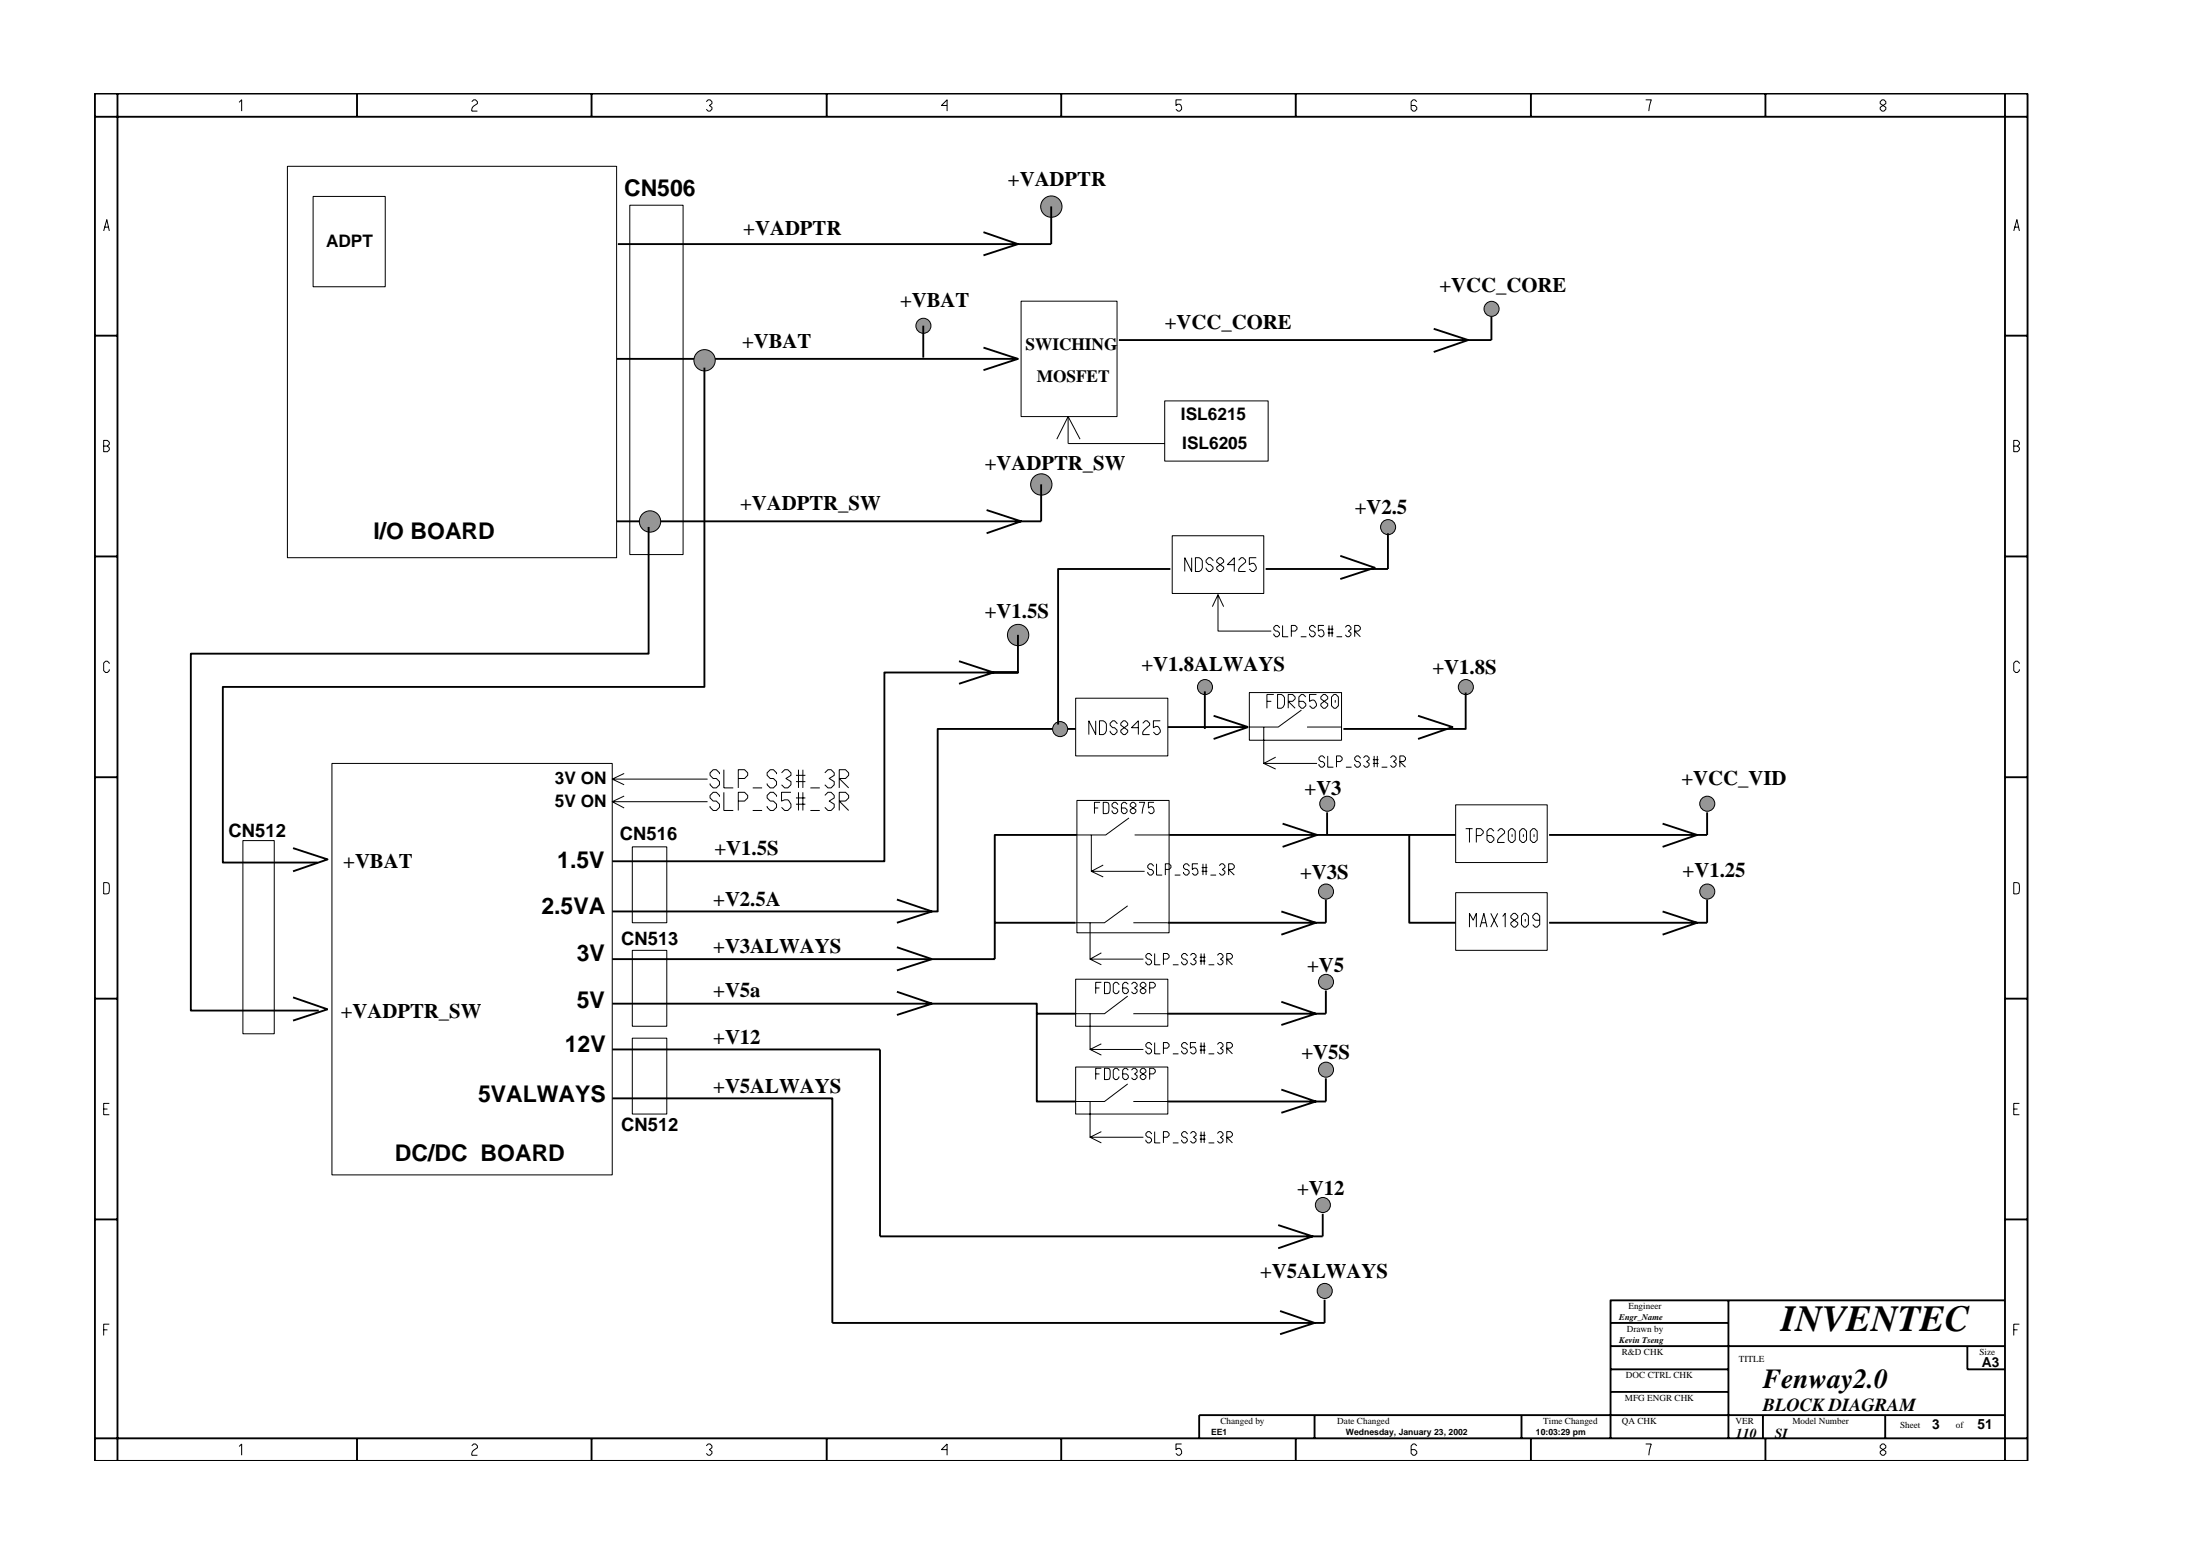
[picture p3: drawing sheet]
<svg xmlns="http://www.w3.org/2000/svg" width="297mm" height="210mm" viewBox="0 0 297 210" stroke-linecap="round" stroke-linejoin="round" font-family="sans-serif">
<g fill="#969696" stroke="#000" stroke-width=".14">
<circle cx="201.4" cy="41.7" r="1.02"/>
<circle cx="124.7" cy="44" r="1.02"/>
<circle cx="162.7" cy="92.7" r="1.02"/>
<circle cx="197.9" cy="92.7" r="1.02"/>
</g>
<path d="M179.2 109.7v3" fill="none" stroke="#000" stroke-width=".25"/>
<circle cx="179.2" cy="108.5" r="1.02" fill="#969696" stroke="#000" stroke-width=".14"/>
<g fill="none" stroke="#000" stroke-width=".25">
<path d="M12.8 12.6h261v184.6h-261zM12.8 15.8h261M15.9 12.6v184.6M48.2 12.6v3.2M79.9 12.6v3.2M111.6 12.6v3.2M143.3 12.6v3.2M174.9 12.6v3.2M206.7 12.6v3.2M238.4 12.6v3.2M270.7 12.6v184.6M83.4 32.9h58.5"/>
<path d="M132.8 31.3l4.6 1.6-4.6 1.6M12.8 45.3h3.1M83.3 48.4h54.1M132.8 46.9l4.6 1.5-4.6 1.6M193.6 44.4l4.6 1.5-4.6 1.6M201.4 42.8v3.1h-50.3M270.7 45.3h3.1M12.8 75.1h3.1M83.3 70.4h57.3M133.2 68.8l4.7 1.6-4.7 1.6M270.7 75.1h3.1M12.8 104.9h3.1"/>
<path d="M270.7 104.9h3.1M12.8 134.8h3.1M270.7 134.8h3.1M12.8 164.6h3.1M217.5 178.6h15.9M233.4 175.5v18.7M270.7 175.5h-53.2v18.7M270.7 164.6h3.1M12.8 194.2h261M48.2 194.2v3M79.9 194.2v3M111.6 194.2v3"/>
<path d="M143.3 194.2v3M174.9 194.2v3M177.5 191v3.2M205.4 191v3.2M206.7 194.2v3M217.5 181.7h53.2M217.5 184.8h15.9M217.5 187.9h15.9M238 191v3.2M238.4 194.2v3M254.5 191v3.2M265.6 181.7v3.1h5.1"/>
<path d="M270.7 191h-108.8v3.2"/>
</g>
<path d="M38.8 22.5h44.5v52.8h-44.5zM42.3 26.5h9.7v12.2h-9.7zM137.9 40.7h12.9v15.5h-12.9zM142.7 59.3l1.5-3.1 1.6 3.1M144.2 59.9h13.1M157.3 54.1h13.9v8.1h-13.9zM44.8 103.1h37.9v55.5h-37.9zM147.3 112.7v4.9h7.2M149 116.8l-1.7 .8 1.7 .8M152.4 110.4l-3.1 2.3h-3.9M153.2 112.7h4.6" fill="none" stroke="#000" stroke-width=".14"/>
<circle cx="95.1" cy="48.6" r="1.44" fill="#969696" stroke="#000" stroke-width=".14"/>
<path d="M129.5 89.3l4.6 1.5-4.6 1.5M134 90.8h3.4h-18v25.5h-36.7M39.6 114.5l4.6 1.5-4.6 1.6" fill="none" stroke="#000" stroke-width=".25"/>
<path d="M82.7 105.2h12.8M82.7 108.2h12.8M84.3 104.4l-1.6 .8 1.6 .7M84.3 107.5l-1.6 .7 1.6 .9" fill="none" stroke="#000" stroke-width=".14"/>
<circle cx="137.5" cy="85.7" r="1.44" fill="#969696" stroke="#000" stroke-width=".14"/>
<path d="M124.7 44v4.3M137.4 85.7v5.1M145.2 98.4h-18.6v24.6h-43.9M157.7 98.1h10.8M163.9 96.6l4.6 1.5M168.5 98.1l-4.6 1.7M191.5 96.6l4.6 1.5-4.6 1.7M145.4 112.7h-11.1v11.9h10.9M157.8 112.7h38.7M173.2 111.2l4.6 1.5-4.6 1.6M134.3 124.6v4.9h-51.6M179 121.4v3.2" fill="none" stroke="#000" stroke-width=".25"/>
<path d="M145.2 94.2h12.5v7.8h-12.5zM168.7 93.5h12.4v6.4h-12.4zM170.6 98.1v5h7.2M175.7 95.9l-3.1 2.2h-3.9M176.5 98.1h4.6M172.2 102.2l-1.6 .9 1.6 .7M147.2 124.6v4.9h7.2M148.7 128.6l-1.5 .9 1.5 .7M152.3 122.3l-3.2 2.3h-3.9M153 124.6h4.7" fill="none" stroke="#000" stroke-width=".14"/>
<circle cx="179" cy="120.3" r="1.02" fill="#969696" stroke="#000" stroke-width=".14"/>
<path d="M230.5 109.7v3M157.7 124.6h21.3M173 123l4.7 1.6-4.7 1.6" fill="none" stroke="#000" stroke-width=".25"/>
<circle cx="230.5" cy="108.5" r="1.02" fill="#969696" stroke="#000" stroke-width=".14"/>
<path d="M209.2 112.7h21.3M224.5 111.2l4.6 1.5-4.6 1.6M230.5 121.4v3.2" fill="none" stroke="#000" stroke-width=".25"/>
<circle cx="230.5" cy="120.3" r="1.02" fill="#969696" stroke="#000" stroke-width=".14"/>
<path d="M190.3 112.7v11.9h6.2M82.7 135.5h57.3v1.3M121.1 121.4l4.7 1.6-4.7 1.6M121.1 127.9l4.7 1.6-4.7 1.5M121.1 133.9l4.7 1.6-4.7 1.5M145.2 136.8h-5.2v11.9h5.2M179 133.7v3.1M209.2 124.6h21.3M224.5 123l4.6 1.6-4.6 1.6" fill="none" stroke="#000" stroke-width=".25"/>
<path d="M196.5 108.6h12.4v7.8h-12.4zM145.2 132.2h12.5v6.3h-12.5zM147.2 136.8v4.9h7.2M152.3 134.5l-3.2 2.3h-3.9M153 136.8h4.7M196.5 120.5h12.4v7.8h-12.4zM145.2 144h12.5v6.4h-12.5zM147.2 148.7v4.8h7.2M148.7 140.9l-1.5 .8 1.5 .7M148.7 152.8l-1.5 .7 1.5 .8M152.3 146.3l-3.2 2.4h-3.9M153 148.7h4.7" fill="none" stroke="#000" stroke-width=".14"/>
<circle cx="179" cy="132.5" r="1.02" fill="#969696" stroke="#000" stroke-width=".14"/>
<path d="M157.7 136.8h21.3M173 135.2l4.7 1.6-4.7 1.6M179 145.6v3.1" fill="none" stroke="#000" stroke-width=".25"/>
<circle cx="179" cy="144.4" r="1.02" fill="#969696" stroke="#000" stroke-width=".14"/>
<path d="M157.7 148.7h21.3M173 147.1l4.7 1.6-4.7 1.5M178.8 175.4v3.2" fill="none" stroke="#000" stroke-width=".25"/>
<circle cx="178.9" cy="174.3" r="1.02" fill="#969696" stroke="#000" stroke-width=".14"/>
<path d="M112.4 178.6h66.4M172.8 177l4.7 1.6-4.7 1.5M178.6 163.8v3.1" fill="none" stroke="#000" stroke-width=".25"/>
<circle cx="178.6" cy="162.7" r="1.02" fill="#969696" stroke="#000" stroke-width=".14"/>
<path d="M82.7 148.3h29.7v30.3M82.7 141.7h36.1v25.2h59.8M172.6 165.4l4.6 1.5-4.6 1.6" fill="none" stroke="#000" stroke-width=".25"/>
<path d="M144.2 56.2v3.7" fill="none" stroke="#000" stroke-width=".14"/>
<circle cx="142" cy="27.9" r="1.44" fill="#969696" stroke="#000" stroke-width=".14"/>
<path d="M141.9 27.9v5" fill="none" stroke="#000" stroke-width=".25"/>
<circle cx="140.6" cy="65.4" r="1.44" fill="#969696" stroke="#000" stroke-width=".14"/>
<path d="M140.6 65.4v5M39.6 134.6l4.6 1.6-4.6 1.6" fill="none" stroke="#000" stroke-width=".25"/>
<circle cx="87.8" cy="70.4" r="1.44" fill="#969696" stroke="#000" stroke-width=".14"/>
<path d="M95.1 49.6v43.1h-65v23.7h12.8M87.6 71.1v17.1h-61.8v48.2h17.2M162.7 93.3v5.1M197.9 93.5v4.9h-16.5" fill="none" stroke="#000" stroke-width=".25"/>
<path d="M85 27.7h7.2v47.2h-7.2zM158.3 72.3h12.3v7.8h-12.3zM32.8 113.5h4.2v26h-4.2zM85.4 114.3h4.6v10.3h-4.6zM145.4 108h12.4v17.9h-12.4zM85.4 128.3h4.6v10.2h-4.6zM85.4 140.1h4.6v10.3h-4.6z" fill="none" stroke="#000" stroke-width=".14"/>
<g fill="#969696" stroke="#000" stroke-width=".14">
<circle cx="143.1" cy="98.4" r="1.02"/>
<circle cx="187.4" cy="71.2" r="1.02"/>
</g>
<path d="M158 76.8h-15.1v21M181 75l4.6 1.6-4.6 1.6M187.4 72v4.8h-16.5" fill="none" stroke="#000" stroke-width=".25"/>
<g fill="none" stroke="#000" stroke-width=".14">
<path d="M32.3 13.8l.3-.3v1.5M63.7 13.7l.3-.2h.2l.3 .2v.3l-.5 .3-.3 .4v.3h.8M95.4 13.7l.2-.2h.3l.2 .2v.3l-.3 .2 .3 .3v.2l-.2 .3h-.3l-.2-.3M127.9 14.2h-.8l.8-.7v1.5M159.5 13.5h-.7v.7l.2-.1a.5 .5 0 0 1 .5 .6l-.2 .3h-.3l-.2-.3M191.3 13.7l-.3-.2h-.2l-.3 .2v1l.3 .3h.2l.3-.3v-.2l-.3-.3h-.5M222.2 13.5h.8l-.4 1.5M253.9 13.7l.2-.2h.3l.2 .2v.3l-.7 .5v.2l.2 .3h.3l.2-.3v-.2l-.7-.5zM14 31.2l.4-1.6 .4 1.6M14.1 30.7h.6M271.9 31.2l.4-1.6 .4 1.6M272 30.7h.6"/>
<path d="M14 59.5h.5l.3 .2v.3l-.3 .2 .3 .3v.2l-.3 .3h-.5zM14 60.2h.5M160.9 75.3v1.8l-.9-1.8v1.8M161.4 75.3h.5l.4 .4v.9l-.1 .4-.3 .1h-.5zM163.8 75.7l-.4-.4h-.2l-.4 .3v.3l.4 .3h.2l.4 .4v.2l-.4 .3h-.2l-.4-.3v-.2M164.3 75.6v.3l.9 .7v.2l-.3 .3h-.3l-.3-.3v-.2l.9-.7v-.3l-.3-.3h-.3zM166.7 76.2h-1l1-.9v1.8M167.2 75.6l.4-.3h.2l.4 .3v.3a1.47 1.47 0 0 0-1 1.2h1M169.6 75.3h-.9v.9l.3-.2h.3l.3 .6v.2l-.3 .3h-.3l-.3-.3M271.9 60.2h.5l.3-.2v-.3l-.3-.2h-.5v1.5h.5l.3-.3v-.2l-.3-.3M14.8 89.6l-.3-.3h-.2l-.3 .2v1l.3 .3h.2l.3-.3v-.1M147.9 97.3v1.9l-.9-1.9v1.9"/>
<path d="M148.4 97.3h.6l.4 .4v1l-.2 .3-.2 .2h-.6zM150.8 97.7l-.3-.4h-.3l-.3 .3v.3l.3 .3h.3l.3 .4v.2l-.3 .4h-.3l-.3-.4v-.1M151.3 97.6l.4-.3h.2l.4 .3v.3l-1 .7v.2l.4 .4h.2l.4-.4v-.2l-1-.7zM153.7 98.2h-.9l.9-.9v1.9M154.3 97.6l.3-.3h.3l.3 .3v.3a1.47 1.47 0 0 0-.9 1.3h.9M156.7 97.3h-1v.9l.4-.1h.2l.4 .5v.2l-.4 .4h-.2l-.4-.4M163.7 81.9l.8-1.6 .7 1.6M164.5 80.3v4.9h7.1M171.1 94.7h.5M172 93.7h-.9v1.9M172.5 93.7h.5l.4 .5v.9l-.1 .3-.3 .2h-.5zM172.7 84.8l-.2-.4h-.3l-.2 .3v.2l.2 .3h.3l.2 .2v.3l-.2 .3h-.3l-.2-.3v-.2"/>
<path d="M173.2 84.4v1.6h.7M173.9 95.6v-1.9h.6l.4 .4v.2l-.4 .4h-.6l1 .9M174.4 85.2h.5l.2-.3v-.2l-.2-.3h-.5v1.6M175.6 86h.8M176.3 94.1l-.3-.4h-.3l-.3 .4v1.2l.3 .3h.3l.3-.3v-.3l-.3-.3h-.6M177.6 84.8l-.3-.4h-.2l-.3 .3v.2l.3 .3h.2l.3 .2v.3l-.3 .3h-.2l-.3-.3v-.2M177.7 93.7h-.9v1l.4-.2h.2l.3 .5v.3l-.3 .3h-.2l-.4-.3M178.3 94.1v.2l1 .7v.3l-.4 .3h-.2l-.4-.3v-.3l1-.7v-.2l-.4-.4h-.2zM178.8 84.4h-.8v.8l.3-.2a.5 .5 0 0 1 .5 .7l-.3 .3h-.2l-.3-.3M179.3 85.4h.7M179.3 84.9h.7M179.4 84.4v1.6"/>
<path d="M179.8 94.1l.3-.4h.3l.3 .4v1.2l-.3 .3h-.3l-.3-.3zM179.9 84.4v1.6M180.3 94.5v.3M180.5 86h.7M181.6 84.7l.3-.3h.2l.3 .3v.2l-.3 .3 .3 .2v.3l-.3 .3h-.2l-.3-.3M182.9 86v-1.6h.5l.3 .3v.2l-.3 .3h-.5l.8 .8M272.7 89.6l-.3-.3h-.3l-.2 .2v1l.2 .3h.3l.3-.3v-.1M14 119.1l.7 .1 .1 .3-.1 1.1-.7 .1zM97.1 104.5v-.2l-.4-.4h-.4l-.4 .4v.4l.4 .4h.4l.4 .4v.4l-.4 .5h-.4l-.4-.5v-.1M97.1 107.5v-.1l-.4-.5h-.4l-.4 .5v.3l.4 .4h.4l.4 .5v.4l-.4 .4h-.4l-.4-.4v-.2M97.7 103.9v2.5h1.3M97.7 106.9v2.5h1.3"/>
<path d="M99.7 105.1h.8l.5-.4v-.4l-.5-.4h-.8v2.5M99.7 108.1h.8l.5-.4v-.3l-.5-.5h-.8v2.5M101.6 106.4h1.3M101.6 109.4h1.3M104.8 104.5v-.2l-.4-.4h-.4l-.4 .4v.4l.4 .4h.4l.4 .4v.4l-.4 .5h-.4l-.4-.5v-.1M104.8 107.5v-.1l-.4-.5h-.4l-.4 .5v.3l.4 .4h.4l.4 .5v.4l-.4 .4h-.4l-.4-.4v-.2M105.5 104.3l.4-.4h.5l.4 .4v.4l-.7 .4 .7 .4v.4l-.4 .5h-.5l-.4-.5M106.8 106.9h-1.3v1.2l.4-.1h.5l.4 .6v.4l-.4 .4h-.5l-.4-.4M107.5 105.5h1.2M107.5 104.7h1.2M107.5 108.6h1.2M107.5 107.7h1.2"/>
<path d="M107.8 103.9v2.5M107.8 106.9v2.5M108.4 103.9v2.5M108.4 106.9v2.5M109.4 106.4h1.3M109.4 109.4h1.3M111.4 104.3l.4-.4h.4l.4 .4v.4l-.6 .4 .6 .4v.4l-.4 .5h-.4l-.4-.5M111.4 107.4l.4-.5h.4l.4 .5v.3l-.6 .4 .6 .5v.4l-.4 .4h-.4l-.4-.4M113.3 106.4v-2.5h.9l.4 .4v.4l-.4 .4h-.9l1.3 1.3M113.3 109.4v-2.5h.9l.4 .5v.3l-.4 .4h-.9l1.3 1.3M147.8 109.1h.5M148.5 108.3h-.7v1.5"/>
<path d="M149 108.3l.6 .1 .1 .2-.1 1.1-.6 .1zM150.9 108.6l-.2-.3h-.3l-.3 .3v.2l.3 .3h.3l.2 .2v.3l-.2 .2h-.3l-.3-.2v-.2M152.2 108.6l-.3-.3h-.2l-.3 .3v1l.3 .2h.2l.3-.2v-.3l-.3-.2h-.5M152.9 108.3l-.3 .3v.2l.8 .5v.3l-.3 .2h-.2l-.3-.2v-.3l.8-.5v-.2l-.3-.3zM153.8 108.3h.7l-.3 1.5M155.7 116.9l-.2-.3h-.3l-.2 .3v.2l.2 .3h.3l.2 .2v.3l-.2 .2h-.3l-.2-.2v-.2M155.8 108.3h-.7v.8l.2-.2a.5 .5 0 0 1 .5 .7l-.2 .2h-.3l-.2-.2M156.2 116.6v1.5h.7M157.3 117.4h.5l.3-.3v-.2l-.3-.3h-.5v1.5M158.6 118.1h.8M160.6 116.9l-.3-.3h-.3l-.2 .3v.2l.2 .3h.3l.3 .2v.3l-.3 .2h-.3l-.2-.2v-.2M161.7 116.6h-.7v.8l.2-.2a.5 .5 0 0 1 .5 .7l-.2 .2h-.3l-.2-.2"/>
<path d="M162.2 117.6h.8M162.2 117.1h.8M162.4 116.6v1.5M162.8 116.6v1.5M163.4 118.1h.8M164.6 116.9l.3-.3h.2l.3 .3v.2l-.4 .3 .4 .2v.3l-.3 .2h-.2l-.3-.2M165.9 118.1v-1.5h.5l.3 .3v.2l-.3 .3h-.5l.8 .7M178.8 102.4l-.2-.4h-.3l-.2 .3v.2l.2 .3h.3l.2 .3v.2l-.2 .3h-.3l-.2-.3v-.2M179.3 102v1.6h.7M180.5 102.8h.5l.2-.3v-.2l-.2-.3h-.5v1.6M181.7 103.6h.8M183.7 102.4l-.3-.4h-.2l-.3 .3v.2l.3 .3h.2l.3 .3v.2l-.3 .3h-.2l-.3-.3v-.2"/>
<path d="M184.1 102.3l.2-.3h.3l.3 .3v.2l-.4 .3 .4 .3v.2l-.3 .3h-.3l-.2-.3M185.4 103.1h.7M185.4 102.5h.7M185.5 102v1.6M186 102v1.6M186.5 103.6h.8M187.7 102.3l.3-.3h.2l.3 .3v.2l-.3 .3 .3 .3v.2l-.3 .3h-.2l-.3-.3M189 103.6v-1.6h.5l.3 .3v.2l-.3 .3h-.5l.8 .8M197.9 111.9h.9M198.4 111.9v1.8M199.3 112.8h.6l.4-.3v-.3l-.4-.3h-.6v1.8M201.7 112.2l-.3-.3h-.3l-.3 .3v1.2l.3 .3h.3l.3-.3v-.3l-.3-.3h-.6"/>
<path d="M202.2 112.2l.4-.3h.2l.3 .3v.3a1.47 1.47 0 0 0-.9 1.2h.9M204 111.9h.2l.4 .3v1.2l-.4 .3h-.2l-.3-.3v-1.2zM204.2 112.6v.4M205.5 111.9h.3l.3 .3v1.2l-.3 .3h-.3l-.3-.3v-1.2zM205.7 112.6v.4M207 111.9h.2l.3 .3v1.2l-.3 .3h-.2l-.4-.3v-1.2zM207.1 112.6v.4M271.9 119.1l.7 .1 .1 .3-.1 1.1-.7 .1zM147.9 133.4h.5M148.7 132.6h-.8v1.5M149.1 132.6l.7 .1 .1 .2-.1 1.1-.7 .1zM151.1 132.9l-.3-.3h-.2l-.3 .3v1l.3 .2h.2l.3-.2v-.2"/>
<path d="M152.3 132.9l-.2-.3h-.3l-.2 .3v1l.2 .2h.3l.2-.2v-.3l-.2-.2h-.5M152.8 132.9l.2-.3h.3l.2 .3v.2l-.3 .3 .3 .2v.3l-.2 .2h-.3l-.2-.2M154.2 132.6l-.2 .3v.2l.7 .5v.3l-.2 .2h-.3l-.2-.2v-.3l.7-.5v-.2l-.2-.3zM155.2 133.4h.5l.3-.3v-.2l-.3-.3h-.5v1.5M155.5 129l-.3-.3h-.2l-.3 .3v.2l.3 .3h.2l.3 .2v.3l-.3 .2h-.2l-.3-.2v-.2M155.9 128.7v1.5h.8M157.1 129.5h.5l.2-.3v-.2l-.2-.3h-.5v1.5M158.4 130.2h.7M160.3 129l-.3-.3h-.2l-.3 .3v.2l.3 .3h.2l.3 .2v.3l-.3 .2h-.2l-.3-.2v-.2M160.7 129l.3-.3h.2l.3 .3v.2l-.4 .3 .4 .2v.3l-.3 .2h-.2l-.3-.2M162 129.7h.8M162 129.2h.8"/>
<path d="M162.2 128.7v1.5M162.6 128.7v1.5M163.2 130.2h.7M164.4 129l.2-.3h.3l.2 .3v.2l-.3 .3 .3 .2v.3l-.2 .2h-.3l-.2-.2M165.6 130.2v-1.5h.5l.3 .3v.2l-.3 .3h-.5l.8 .7M198.4 125.2v-1.9l.5 .9 .4-.9v1.9M199.8 125.2l.5-1.9 .5 1.9M200 124.6h.6M201.3 123.3l.9 1.9M202.2 123.3l-.9 1.9M202.9 123.7l.3-.4v1.9M204 123.6l.3-.3h.3l.3 .3v.3l-.9 .7v.2l.3 .4h.3l.3-.4v-.2l-.9-.7z"/>
<path d="M205.8 123.3h.2l.4 .3v1.2l-.4 .4h-.2l-.4-.4v-1.2zM205.9 124.1v.3M207.9 124.2h-.6l-.3-.3v-.3l.3-.3h.2l.4 .3v1.2l-.4 .4h-.2l-.3-.4M14 149.7h.5M14.8 148.9h-.8v1.6h.8M147.9 145h.5M148.7 144.2h-.8v1.5M149.1 144.2l.7 .1 .1 .2-.1 1.1-.7 .1zM151.1 144.5l-.3-.3h-.2l-.3 .3v1l.3 .2h.2l.3-.2v-.2M152.3 144.5l-.2-.3h-.3l-.2 .3v1l.2 .2h.3l.2-.2v-.3l-.2-.2h-.5M152.8 144.5l.2-.3h.3l.2 .3v.2l-.3 .3 .3 .2v.3l-.2 .2h-.3l-.2-.2M154.2 144.2l-.2 .3v.2l.7 .5v.3l-.2 .2h-.3l-.2-.2v-.3l.7-.5v-.2l-.2-.3z"/>
<path d="M155.2 145h.5l.3-.3v-.2l-.3-.3h-.5v1.5M155.5 153.1l-.3-.3h-.2l-.3 .2v.3l.3 .2h.2l.3 .3v.2l-.3 .3h-.2l-.3-.3v-.1M155.5 141.1l-.3-.4h-.2l-.3 .3v.2l.3 .3h.2l.3 .2v.3l-.3 .3h-.2l-.3-.3v-.2M155.9 140.7v1.6h.8M155.9 152.8v1.5h.8M157.1 153.5h.5l.2-.2v-.3l-.2-.2h-.5v1.5M157.1 141.5h.5l.2-.3v-.2l-.2-.3h-.5v1.6M158.4 154.3h.7M158.4 142.3h.7M160.3 153.1l-.3-.3h-.2l-.3 .2v.3l.3 .2h.2l.3 .3v.2l-.3 .3h-.2l-.3-.3v-.1M160.3 141.1l-.3-.4h-.2l-.3 .3v.2l.3 .3h.2l.3 .2v.3l-.3 .3h-.2l-.3-.3v-.2M160.7 153l.3-.2h.2l.3 .2v.3l-.4 .2 .4 .3v.2l-.3 .3h-.2l-.3-.3"/>
<path d="M161.5 140.7h-.8v.8l.3-.2a.5 .5 0 0 1 .5 .7l-.3 .3h-.2l-.3-.3M162 153.8h.8M162 153.3h.8M162 141.7h.8M162 141.2h.8M162.2 140.7v1.6M162.2 152.8v1.5M162.6 140.7v1.6M162.6 152.8v1.5M163.2 154.3h.7M163.2 142.3h.7M164.4 153l.2-.2h.3l.2 .2v.3l-.3 .2 .3 .3v.2l-.2 .3h-.3l-.2-.3"/>
<path d="M164.4 141l.2-.3h.3l.2 .3v.2l-.3 .3 .3 .2v.3l-.2 .3h-.3l-.2-.3M165.6 154.3v-1.5h.5l.3 .2v.3l-.3 .2h-.5l.8 .8M165.6 142.3v-1.6h.5l.3 .3v.2l-.3 .3h-.5l.8 .8M271.9 149.7h.5M272.7 148.9h-.8v1.6h.8M14 179.5h.5M14.8 178.7h-.8v1.6M271.9 179.5h.5M272.7 178.7h-.8v1.6M32.3 195.3l.3-.4v1.5M63.7 195.2l.3-.3h.2l.3 .3v.2l-.7 .5-.1 .3v.2h.8M95.4 195.2l.2-.3h.3l.2 .3v.2l-.3 .3 .3 .2v.3l-.2 .2h-.3l-.2-.2"/>
<path d="M127.9 195.7h-.8l.8-.8v1.5M159.5 194.9h-.7v.8l.2-.2a.5 .5 0 0 1 .5 .7l-.2 .2h-.3l-.2-.2M191.3 195.2l-.3-.3h-.2l-.3 .3v1l.3 .2h.2l.3-.2v-.3l-.3-.2h-.5M222.2 194.9h.8l-.4 1.5M254.1 194.9l-.2 .3v.2l.7 .5v.3l-.2 .2h-.3l-.2-.2v-.3l.7-.5v-.2l-.2-.3z"/>
</g>
<text font-size="5" x="240.5" y="179.7">INVENTEC</text>
<text font-size="3.7" x="238" y="187.3">Fenway2.0</text>
<g font-size="3.1">
<text x="84.3" y="26.5">CN506</text>
<text x="50.4" y="72.7">I/O BOARD</text>
<text x="75.2" y="117.1">1.5V</text>
<text x="73.1" y="123.4">2.5VA</text>
<text x="77.9" y="129.8">3V</text>
<text x="77.9" y="136">5V</text>
<text x="76.3" y="142">12V</text>
<text x="64.5" y="148.8">5VALWAYS</text>
<text x="53.3" y="156.8">DC/DC BOARD</text>
</g>
<g font-size="2.8">
<text x="136.1" y="25.2">+VADPTR</text>
<text x="100.4" y="31.8">+VADPTR</text>
<text x="121.5" y="41.4">+VBAT</text>
<text x="194.3" y="39.5">+VCC_CORE</text>
<text x="100.2" y="46.9">+VBAT</text>
<text x="157.3" y="44.4">+VCC_CORE</text>
<text x="133" y="63.4">+VADPTR_SW</text>
<text x="99.9" y="68.8">+VADPTR_SW</text>
<text x="182.9" y="69.4">+V2.5</text>
<text x="133" y="83.4">+V1.5S</text>
<text x="154.1" y="90.6">+V1.8ALWAYS</text>
<text x="193.4" y="90.9">+V1.8S</text>
<text x="176.1" y="107.3">+V3</text>
<text x="227" y="105.9">+VCC_VID</text>
<text x="46.3" y="117.2">+VBAT</text>
<text x="96.5" y="115.4">+V1.5S</text>
<text x="175.5" y="118.7">+V3S</text>
<text x="227.2" y="118.4">+V1.25</text>
<text x="96.3" y="122.3">+V2.5A</text>
<text x="96.3" y="128.6">+V3ALWAYS</text>
<text x="176.5" y="131.2">+V5</text>
<text x="46" y="137.4">+VADPTR_SW</text>
<text x="96.3" y="134.6">+V5a</text>
<text x="96.3" y="140.9">+V12</text>
<text x="175.7" y="143">+V5S</text>
<text x="96.3" y="147.5">+V5ALWAYS</text>
<text x="175.1" y="161.3">+V12</text>
<text x="170.1" y="172.6">+V5ALWAYS</text>
</g>
<g font-size="2.5">
<text x="30.9" y="113">CN512</text>
<text x="83.7" y="113.4">CN516</text>
<text x="83.9" y="127.6">CN513</text>
<text x="83.9" y="152.6">CN512</text>
<text x="238" y="190.4">BLOCK DIAGRAM</text>
</g>
<g font-size="2.3">
<text x="44" y="33.4">ADPT</text>
<text x="138.5" y="47.3">SWICHING</text>
<text x="140" y="51.6">MOSFET</text>
<text x="159.5" y="56.7">ISL6215</text>
<text x="159.6" y="60.6">ISL6205</text>
<text x="74.9" y="105.8">3V ON</text>
<text x="74.9" y="108.9">5V ON</text>
</g>
<g font-size="1.9">
<text x="267.6" y="184.6">A3</text>
<text x="234.4" y="194.1">110</text>
<text x="239.6" y="194.1">SI</text>
<text x="260.9" y="192.9">3</text>
<text x="267" y="192.9">51</text>
</g>
<g font-size="1.2">
<text x="218.6" y="178.2">Engr_Name</text>
<text x="219.6" y="179.8">Drawn by</text>
<text x="219.9" y="176.7">Engineer</text>
<text x="218.6" y="181.3">Kevin Tseng</text>
<text x="219" y="182.9">R&amp;D CHK</text>
<text x="234.8" y="183.8">TITLE</text>
<text x="267.3" y="182.9">Size</text>
<text x="219.4" y="189.2">MFG ENGR CHK</text>
<text x="219.5" y="186">DOC CTRL CHK</text>
<text x="163.5" y="193.7">EE1</text>
<text x="164.8" y="192.2">Changed by</text>
<text x="180.6" y="192.2">Date Changed</text>
<text x="181.7" y="193.7">Wednesday, January 23, 2002</text>
<text x="207.4" y="193.7">10:03:29 pm</text>
<text x="208.4" y="192.2">Time Changed</text>
<text x="219" y="192.2">QA CHK</text>
<text x="234.3" y="192.2">VER</text>
<text x="242" y="192.2">Model Number</text>
<text x="256.5" y="192.7">Sheet</text>
<text x="264.1" y="192.7">of</text>
</g>
</svg>
